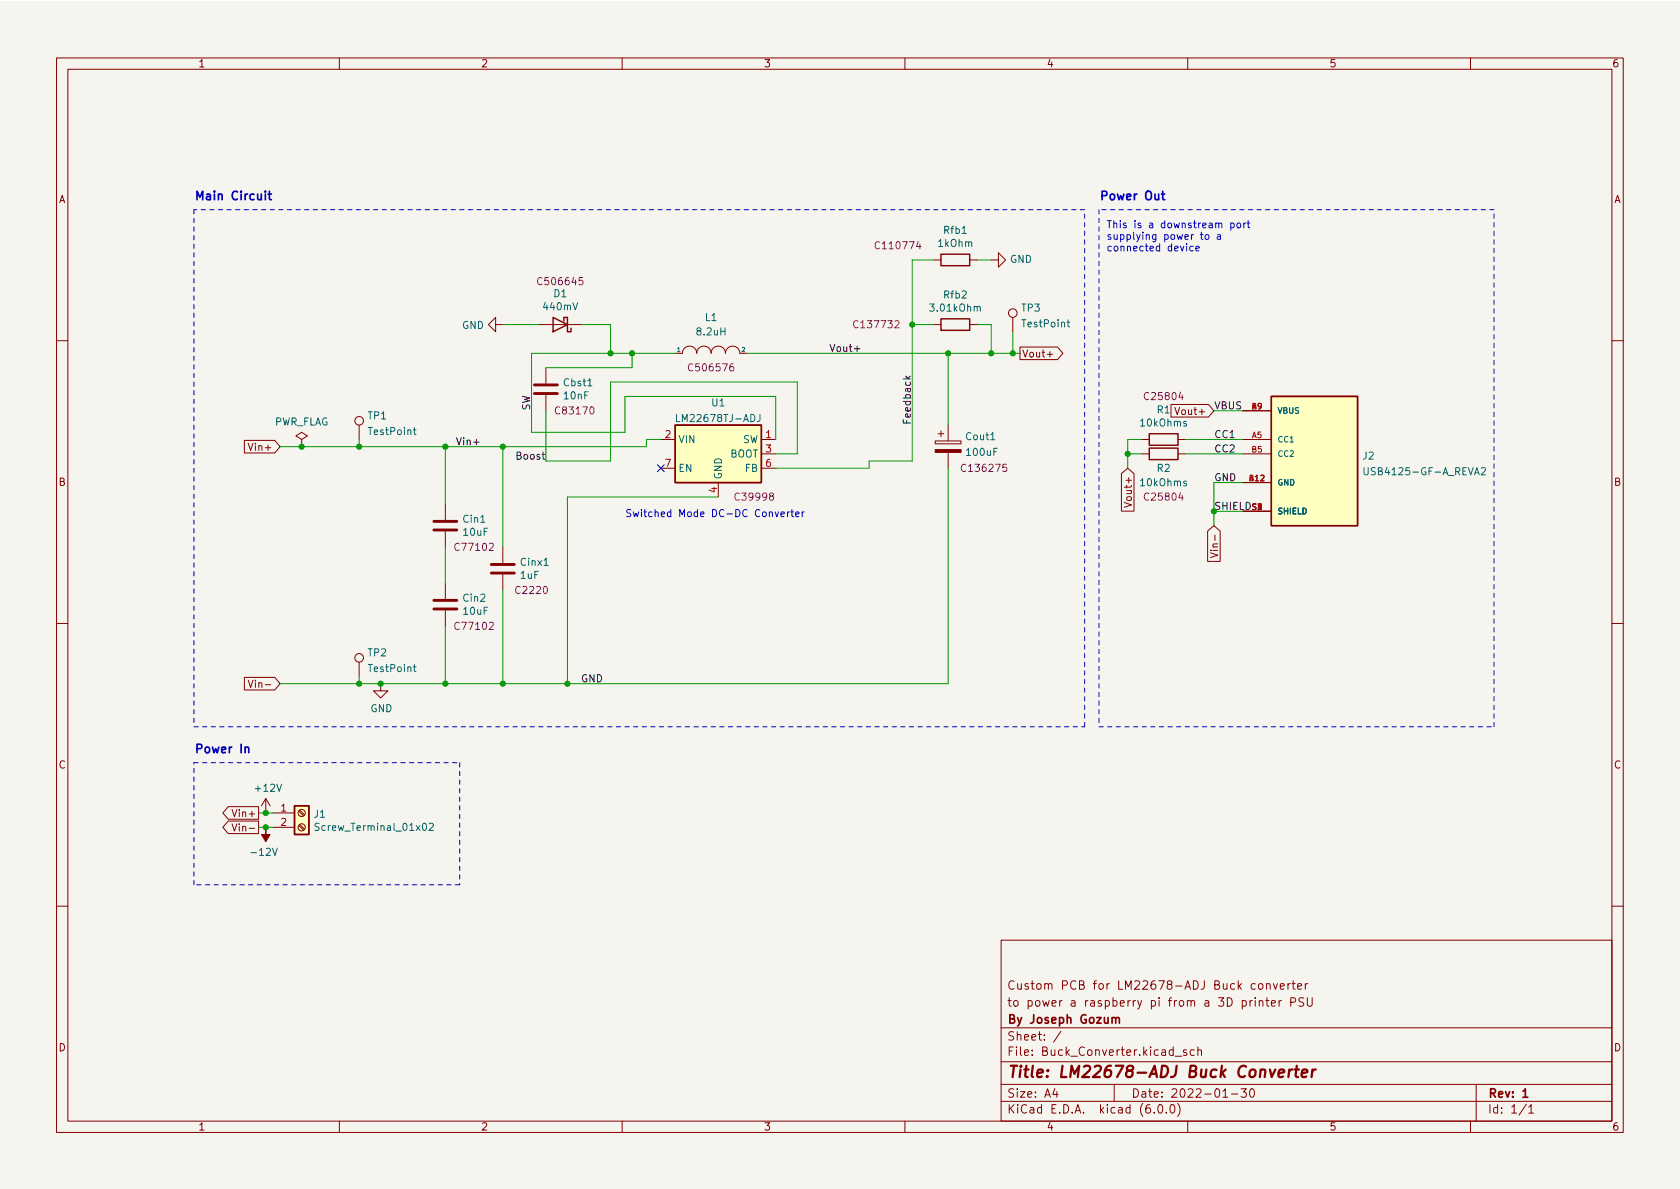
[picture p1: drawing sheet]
<svg xmlns="http://www.w3.org/2000/svg" width="297mm" height="210mm" viewBox="0 0 297 210" stroke-linecap="round" stroke-linejoin="round" font-family="sans-serif">
<path d="M0 .2h297v210.1h-297z" fill="#f5f4ef" stroke="#f5f4ef" stroke-width=".18"/>
<g fill="none" stroke="#840000" stroke-width=".18">
<path d="M10 10.2h277v190.1h-277zM12 12.2h273v186.1h-273zM60 10.2v2M110 10.2v2M160 10.2v2M210 10.2v2M260 10.2v2M87.6 57.4v-1.3l-1.2 1.3 1.2 1.3v-1.3h1.3M95.2 57.4h7.7M165.1 57.4h1.3M165.1 46h1.3M171.4 57.4h1.3"/>
<path d="M171.4 46h1.3M175.3 46h1.2v-1.3l1.3 1.3-1.3 1.2v-1.2M179.1 56.1v2.6M10 60.2h2M43.2 77.9h5.4l.9 1.1-.9 1.1h-5.4zM43.9 78.4l.4 1.3 .4-1.3M53.3 77.7l1.1-.6-1.1-.7-1 .7 1 .6v1.3M53.3 79h.1M63.5 75.2v2.5M96.5 65v2.8M96.5 69.8v2.8M116.8 77.7h2.6"/>
<path d="M119.4 62.5h1.2a1.27 1.27 0 0 1 1.3-1.3 1.27 1.27 0 0 1 1.3 1.3 1.27 1.27 0 0 1 1.3-1.3 1.27 1.27 0 0 1 1.2 1.3 1.27 1.27 0 0 1 1.3-1.3 1.27 1.27 0 0 1 1.3 1.3 1.27 1.27 0 0 1 1.2-1.3 1.27 1.27 0 0 1 1.3 1.3h1.3M134.6 77.7h2.6M165.4 78h4.5v.5h-4.5zM165.9 76.7h1M166.4 76.2v1M167.6 75.2v2.8M180.3 61.4h6.7l.9 1.1-.9 1.1h-6.7zM185.1 62.7h1M201.9 77.7h1.3M207 71.5h6.7l.9 1.1-.9 1.1h-6.7zM207.7 72l.4 1.3 .5-1.3M208.3 77.7h1.2"/>
<path d="M219.7 77.7h5.1M219.7 72.6h5.1M285 60.2h2M78.7 89.1v2.8M78.7 94v2.8M88.9 96.8v2.8M116.8 82.8h2.6M127 85.3v2.6M134.6 80.3h2.6M134.6 82.8h2.6M167.6 80v2.8M198.3 83.8l1.1-1 1.1 1v6.6h-2.2z"/>
<path d="M198.8 88.9l1.3 .4-1.3 .4M201.9 80.3h1.3M208.3 80.3h1.2M213.5 93.9l1.1-.9 1.1 .9v5.4h-2.2zM214 97.8l1.3 .4-1.3 .4M219.7 85.3h5.1M219.7 80.3h5.1M219.7 90.4h5.1M10 110.2h2M43.2 119.8h5.4l.9 1.1-.9 1.1h-5.4zM63.5 117.1v2.5M78.7 103.1v2.8"/>
<path d="M78.7 107.9v2.8M88.9 101.6v2.8M285 110.2h2M43.9 120.3l.4 1.3 .4-1.3M67.3 120.9v1.3h1.3l-1.3 1.2-1.3-1.2h1.3M40.4 145.2h5.3v2.2h-5.3l-1-1.1zM40.4 142.6h5.3v2.3h-5.3l-1-1.1zM41 145.7l.5 1.3 .4-1.3M41 143.2l.5 1.2 .4-1.2M47 141.2l-.8 1.3M47 141.2v2.6M47 141.2l.8 1.3"/>
<path d="M48.3 143.8h3.8M48.3 146.3h3.8M52.8 146l.9 .8M52.8 143.4l.9 .9M53 145.8l.8 .8M53 143.3l.8 .8M10 160.2h2M177 166.3h108v32h-108zM221.4 176.9l-.3 .1-.1 .2M221.9 176.4v.2M221.9 176.9v1M222.6 177.1l.3-.2 .3 .1 .1 .9"/>
<path d="M222.6 174l.4-.1 .3 .3v.4l-.3 .3h-.4l-.1-.3v-.4zM222.6 176.9v1M223.8 176.9h.6M223.9 174.1l.2-.2 .4 .1 .1 .9M223.9 173.9v1M224 176.4v1.3l.4 .2M224.8 177.4l.7-.1-.1-.3-.4-.1-.2 .2 .1 .8h.5M225.1 173.9l.4 1 .4-1M226.1 176.9v1M226.4 174.4l.7-.1-.1-.3-.4-.1-.2 .2v.8h.6M226.6 176.9l-.3 .1-.2 .2M227.7 173.9v1"/>
<path d="M228.1 173.9l-.2 .1-.2 .2M228.2 177.2l.7-.1 .2-.2-.1-.3-.2-.2h-.6v1.5M228.4 173.9h.6M228.6 173.4v1.3l.4 .2M229.4 174.4l.7-.1v-.3l-.5-.1-.2 .2 .1 .8h.6M230.5 176.5l-.6-.1-.2 .2v.4l.7 .3 .1 .3-.3 .3h-.6M230.8 173.9v1M231.1 176.4v1.2l.3 .3h.5l.1-.3v-1.2M231.2 173.9l-.3 .1-.1 .2M285 160.2h2M60 198.3v2M110 198.3v2"/>
<path d="M160 198.3v2M177 194.8h108M177 191.8h108M177 187.8h108M177 181.8h108M186.5 192.5l-.4 1h1M186.9 193v1M187.6 182.4l-1.3 1.9M197 191.8v3M204.1 196.7v.1M204.9 195.4l.2-.1a.81 .81 0 0 1 .6 .7 .81 .81 0 0 1-.3 .8h-.2a.81 .81 0 0 1-.6-.6 .81 .81 0 0 1 .3-.8zM206.2 196.7v.1"/>
<path d="M207.1 195.4l.1-.1a.81 .81 0 0 1 .6 .7 .81 .81 0 0 1-.3 .8h-.1a.81 .81 0 0 1-.6-.6 .81 .81 0 0 1 .3-.8zM207.8 186.8h1.1M208.2 195.1a1.72 1.72 0 0 1 0 2.3M209.8 185.7l-.4-.1-.2 .2 .1 .3 .5 .1v.4h-.6M210 198.3v2M211.1 185.7l-.4-.1-.3 .3v.4l.2 .3h.5M211.8 185.8l.2-.2 .4 .1v.9M211.8 185.1v1.5M216.2 194h.9M217.7 193.5h1.2M219.4 192.5h1l-.5 .6 .4 .1v.7l-.2 .1h-.5l-.2-.1M221.1 192.7l.2-.2a.81 .81 0 0 1 .6 .7 .81 .81 0 0 1-.3 .8h-.2a.81 .81 0 0 1-.3-1.3z"/>
<path d="M260 198.3v2M261 191.8v6.5M269.9 195.3l-1.3 1.9M270.3 195.8l.4-.5v1.5M270.3 196.8h.9"/>
<circle cx="179.1" cy="55.4" r=".76"/>
<circle cx="63.5" cy="74.4" r=".76"/>
<circle cx="63.5" cy="116.3" r=".76"/>
<circle cx="53.3" cy="146.3" r=".63"/>
<circle cx="53.3" cy="143.8" r=".63"/>
</g>
<path d="M196.6 180.1l.2-.2 .4 .1 .1 .9M197.3 180.1l.2-.2 .3 .1 .1 .9M269.3 193l.4-.5v1.5M269.3 194h.8" fill="none" stroke="#840000" stroke-width=".3"/>
<path d="M226.1 189.8l.9-.2v-.4l-.6-.1-.3 .3v1l.2 .1 .6-.1M228 189.1l-.2 1.4M228.5 189.1l-.4 .1-.2 .3M228.9 189.1h.8M229.3 188.5l-.2 1.7v.2l.4 .1M230.2 189.8l.9-.2v-.4l-.6-.1-.3 .3v1l.2 .1 .6-.1M232.1 189.1l-.2 1.4M232.6 189.1l-.4 .1-.2 .3" fill="none" stroke="#840000" stroke-width=".4"/>
<g fill="none" stroke="#006464" stroke-width=".18">
<path d="M188.7 57h.4M188.8 56.5v1.1l.3 .2M73.1 76h.5M73.3 75.6v1.1l.3 .2M103.9 68.2h.8M119.6 73.3v1.3h.6M134.4 73.3v.9a.41 .41 0 0 1-.5 .4M175.2 77.8h.7M96.2 100h.7M241.2 82.7v1l.2 .3h.3l.2-.3v-1M261.9 82.8l.5-.1 .2 .4-.7 .9h.7M73.1 117.9h.5"/>
<path d="M73.3 117.5v1.1l.3 .2M56.4 145.6h-.5l-.1 .1v.4l.5 .2 .1 .3-.2 .2h-.5M75.9 145.7l.5-.1 .2 .3-.8 .9h.8"/>
</g>
<path d="M97.8 56.1l2.5 1.3-2.5 1.3zM99.7 56.8v-.7h.6v2.6h.7v-.7M166.4 45h5v2h-5zM166.4 56.4h5v2h-5zM119.4 75.2h15.2v10.1h-15.2zM203.2 76.7h5.1v2h-5.1zM203.2 79.2h5.1v2.1h-5.1zM224.8 70.1h15.2v22.9h-15.2zM52.1 142.5h2.5v5.1h-2.5z" fill="none" stroke="#840000" stroke-width=".25"/>
<path d="M94.5 69.6h4.1M94.5 68.1h4.1M76.7 93.7h4.1M76.7 92.2h4.1M86.9 99.8h4M76.7 107.7h4.1M76.7 106.2h4.1M86.9 101.3h4" fill="none" stroke="#840000" stroke-width=".51"/>
<g fill="#ffffc2" stroke="#ffffc2" stroke-width=".18">
<path d="M224.8 70.1h15.2v22.9h-15.2z"/>
<path d="M119.4 75.2h15.2v10.1h-15.2z"/>
<path d="M52.1 142.5h2.5v5.1h-2.5z"/>
</g>
<g fill="#840000" stroke="#840000" stroke-width=".18">
<path d="M47 146.3v1.3h.8l-.8 1.2-.8-1.2h.8z"/>
<path d="M165.4 79.5h4.5v.5h-4.5z"/>
</g>
<path d="M80.7 77.4l.4 1.3 .5-1.3M146.8 60.9l.4 1.3 .4-1.3M160.1 66.5l.5 .5M161 66.5l-.5 .4" fill="none" stroke="#0f0f0f" stroke-width=".18"/>
<g fill="none" stroke="#0000c2" stroke-width=".18">
<path d="M217.6 39.5l.4-.1 .2 .3-.1 .5h-.5M217.6 39.4v1.3M218.8 39.5l.3-.1 .3 .3v.3l-.3 .3-.3-.1-.1-.2zM219.9 39.4v.9M220.3 39.4l-.4 .3M220.5 39.4h.5M220.7 39v1.1l.3 .2M211 43.6l-.4-.1-.2 .3 .1 .5h.5M211.4 44l.6-.2v-.2l-.4-.1-.2 .2 .1 .6h.5M212.2 41.5h.5M212.4 41.1v1.1l.3 .1M213.2 41.5h.3l.2 .2v.4l-.2 .2h-.3l-.1-.2z"/>
<path d="M215.3 41.5h.4l.1 .8M215.8 41.8h-.4l-.2 .2 .2 .3h.4M137.1 90.5l.3 .9 .3-.9M138.1 90.9l.6-.1-.1-.2-.3-.1-.2 .2v.6h.5M139.2 90.5v.9M139.6 90.5l-.4 .3M139.8 90.5h.5M140 90.1v1.1l.3 .2M140.7 90.9l.6-.1-.1-.2-.3-.1-.2 .2v.6h.5M141.8 90.5v.9M142.2 90.5l-.4 .3"/>
</g>
<path d="M46.9 33.8v.2M47.4 34.3h.6M47.6 33.8v1.3l.4 .2M205.4 34.3h.5M205.6 33.8v1.3l.3 .2M43.3 132.2l.3-.1 .3 .1 .1 .9" fill="none" stroke="#0000c2" stroke-width=".3"/>
<path d="M34.3 37.1v91.4M191.8 37.1h-157.5M194.3 37.1v91.4M264.2 37.1h-69.9M34.3 134.9h47M34.3 128.5h157.5M81.3 134.9v21.6M191.8 128.5v-91.4M194.3 128.5h69.9M264.2 128.5v-91.4M34.3 156.5v-21.6M81.3 156.5h-47" fill="none" stroke="#0000c2" stroke-width=".18" stroke-dasharray=".8 .8"/>
<g fill="none" stroke="#009600" stroke-width=".18">
<path d="M88.9 57.4h6.3M102.9 57.4h5v5.1M161.3 57.4h3.8M165.1 46h-3.8v35.5h-7.6v1.3h-16.5M172.7 57.4h2.6v5.1M172.7 46h2.6M179.1 58.7v3.8M63.5 77.7v1.3M78.7 79v10.1M88.9 79v17.8M96.5 72.6v8.9h11.4v-13.9h33.1v12.7h-3.8M111.8 62.5v2.5h-15.3"/>
<path d="M116.8 77.7h-2.5v1.3h-64.8M119.4 62.5h-25.4v13.9h16.5v-6.3h26.7v7.6M132.1 62.5h48.2M167.6 62.5v12.7M201.9 77.7h-2.5v5.1M209.5 77.7h10.2M214.6 72.6h5.1M78.7 96.8v6.3M127 87.9h-26.7v33M167.6 82.8v38.1h-118.1M199.4 80.3h2.5M209.5 80.3h10.2"/>
<path d="M214.6 90.4h5.1M219.7 85.3h-5.1v7.7M63.5 119.6v1.3M78.7 110.7v10.2M88.9 104.4v16.5M45.7 146.3h2.6M45.7 143.8h2.6"/>
</g>
<path d="M116.2 82.2l1.2 1.2M117.4 82.2l-1.2 1.2" fill="none" stroke="#000084" stroke-width=".18"/>
<g fill="#009600" stroke="#009600" stroke-width=".18">
<circle cx="67.3" cy="120.9" r=".46"/>
<circle cx="63.5" cy="120.9" r=".46"/>
<circle cx="53.3" cy="79" r=".46"/>
<circle cx="63.5" cy="79" r=".46"/>
<circle cx="78.7" cy="79" r=".46"/>
<circle cx="88.9" cy="79" r=".46"/>
<circle cx="47" cy="143.8" r=".46"/>
<circle cx="47" cy="146.3" r=".46"/>
<circle cx="179.1" cy="62.5" r=".46"/>
<circle cx="175.3" cy="62.5" r=".46"/>
<circle cx="199.4" cy="80.3" r=".46"/>
<circle cx="214.6" cy="90.4" r=".46"/>
<circle cx="107.9" cy="62.5" r=".46"/>
<circle cx="111.8" cy="62.5" r=".46"/>
<circle cx="161.3" cy="57.4" r=".46"/>
<circle cx="167.6" cy="62.5" r=".46"/>
<circle cx="100.3" cy="120.9" r=".46"/>
<circle cx="88.9" cy="120.9" r=".46"/>
<circle cx="78.7" cy="120.9" r=".46"/>
</g>
<text font-size="2.8" fill="#840000" x="178" y="190.6">Title: LM22678-ADJ Buck Converter</text>
<g font-size="2.1" fill="#0000c2">
<text x="34.3" y="35.4">Main Circuit</text>
<text x="194.3" y="35.4">Power Out</text>
<text x="34.3" y="133.2">Power In</text>
</g>
<g font-size="2.1" fill="#840000">
<text x="178" y="178">to power a raspberry pi from a 3D printer PSU</text>
<text x="178" y="175">Custom PCB for LM22678-ADJ Buck converter</text>
<text x="178" y="184">Sheet: /</text>
<text x="178" y="181">By Joseph Gozum</text>
<text x="178" y="186.7">File: Buck_Converter.kicad_sch</text>
<text x="178" y="196.9">KiCad E.D.A. kicad (6.0.0)</text>
<text x="178" y="194.1">Size: A4</text>
<text x="200" y="194.1">Date: 2022-01-30</text>
<text x="263" y="194.1">Rev: 1</text>
<text x="263" y="196.9">Id: 1/1</text>
</g>
<g font-size="1.8" fill="#840000">
<text x="35" y="11.9">1</text>
<text x="85" y="11.9">2</text>
<text x="135" y="11.9">3</text>
<text x="185" y="11.9">4</text>
<text x="235" y="11.9">5</text>
<text x="285" y="11.9">6</text>
<text x="10.3" y="35.9">A</text>
<text x="285.3" y="35.9">A</text>
<text x="180.7" y="63.2">Vout+</text>
<text x="208.4" y="73.4">Vout+</text>
<text x="44.5" y="79.7">Vin+</text>
<text x="10.3" y="85.9">B</text>
<text x="200.1" y="89" transform="rotate(-90 200.1 89)">Vout+</text>
<text x="285.3" y="85.9">B</text>
<text x="215.4" y="97.6" transform="rotate(-90 215.4 97.6)">Vin-</text>
<text x="44.9" y="121.6">Vin-</text>
<text x="10.3" y="135.9">C</text>
<text x="285.3" y="135.9">C</text>
<text x="41.6" y="144.5">Vin+</text>
<text x="42.1" y="147">Vin-</text>
<text x="10.3" y="185.9">D</text>
<text x="285.3" y="185.9">D</text>
<text x="35" y="199.9">1</text>
<text x="85" y="199.9">2</text>
<text x="135" y="199.9">3</text>
<text x="185" y="199.9">4</text>
<text x="235" y="199.9">5</text>
<text x="285" y="199.9">6</text>
</g>
<g font-size="1.8" fill="#006464">
<text x="166.9" y="41.3">Rfb1</text>
<text x="165.9" y="43.7">1kOhm</text>
<text x="178.6" y="46.5">GND</text>
<text x="97.9" y="52.5">D1</text>
<text x="166.9" y="52.8">Rfb2</text>
<text x="81.7" y="58.2">GND</text>
<text x="96.2" y="54.9">440mV</text>
<text x="123.3" y="59.3">8.2uH</text>
<text x="124.7" y="56.8">L1</text>
<text x="164.7" y="55.1">3.01kOhm</text>
<text x="180.6" y="55.1">TP3</text>
<text x="180.9" y="57.9">TestPoint</text>
<text x="99.8" y="68.3">Cbst1</text>
<text x="99.8" y="70.6">10nF</text>
<text x="125.9" y="71.8">U1</text>
<text x="48.4" y="75.2">PWR_FLAG</text>
<text x="65.1" y="74.1">TP1</text>
<text x="65.3" y="76.9">TestPoint</text>
<text x="120.2" y="74.6">LM22678TJ-ADJ</text>
<text x="170.9" y="77.8">Cout1</text>
<text x="201.8" y="75.4">10kOhms</text>
<text x="204.6" y="73.1">R1</text>
<text x="119.9" y="78.4">VIN</text>
<text x="119.9" y="83.4">EN</text>
<text x="129" y="80.9">BOOT</text>
<text x="131.3" y="78.4">SW</text>
<text x="131.8" y="83.4">FB</text>
<text x="171" y="80.6">100uF</text>
<text x="204.6" y="83.4">R2</text>
<text x="241" y="81.3">J2</text>
<text x="127.6" y="84.8" transform="rotate(-90 127.6 84.8)">GND</text>
<text x="201.8" y="86">10kOhms</text>
<text x="242.1" y="84">USB4125-GF-A_REVA2</text>
<text x="81.9" y="92.4">Cin1</text>
<text x="82" y="94.7">10uF</text>
<text x="92.1" y="100">Cinx1</text>
<text x="81.9" y="106.4">Cin2</text>
<text x="92.1" y="102.4">1uF</text>
<text x="82" y="108.7">10uF</text>
<text x="65.1" y="116.1">TP2</text>
<text x="65.3" y="118.8">TestPoint</text>
<text x="65.5" y="125.9">GND</text>
<text x="45.3" y="140">+12V</text>
<text x="55.6" y="144.6">J1</text>
<text x="56.4" y="146.9">Screw_Terminal_01x02</text>
<text x="44.7" y="151.3">-12V</text>
</g>
<g font-size="1.8" fill="#0000c2">
<text x="195.6" y="40.3">This is a downstream port</text>
<text x="195.6" y="42.4">supplying power to a</text>
<text x="195.6" y="44.4">connected device</text>
<text x="110.5" y="91.4">Switched Mode DC-DC Converter</text>
</g>
<g font-size="1.8" fill="#840084">
<text x="155.2" y="44.1">C110774</text>
<text x="95.5" y="50.4">C506645</text>
<text x="151.4" y="58">C137732</text>
<text x="122.1" y="65.7">C506576</text>
<text x="202.6" y="70.7">C25804</text>
<text x="98.5" y="73.3">C83170</text>
<text x="170.4" y="83.4">C136275</text>
<text x="130.3" y="88.5">C39998</text>
<text x="202.6" y="88.5">C25804</text>
<text x="80.7" y="97.4">C77102</text>
<text x="91.4" y="105">C2220</text>
<text x="80.7" y="111.4">C77102</text>
</g>
<g font-size="1.8" fill="#0f0f0f">
<text x="147.4" y="62.2">Vout+</text>
<text x="93.7" y="72.6" transform="rotate(-90 93.7 72.6)">SW</text>
<text x="161" y="75.2" transform="rotate(-90 161 75.2)">Feedback</text>
<text x="214.6" y="77.5">CC1</text>
<text x="214.6" y="72.4">VBUS</text>
<text x="81.3" y="78.7">Vin+</text>
<text x="91.5" y="81.3">Boost</text>
<text x="214.6" y="80">CC2</text>
<text x="214.6" y="85.1">GND</text>
<text x="214.6" y="90.2">SHIELD</text>
<text x="102.7" y="120.6">GND</text>
</g>
<g font-size="1.8" fill="#a90000">
<text x="117.6" y="77.5">2</text>
<text x="135.4" y="77.5">1</text>
<text x="117.6" y="82.5">7</text>
<text x="135.4" y="80">3</text>
<text x="135.4" y="82.5">6</text>
<text x="126.7" y="87.1" transform="rotate(-90 126.7 87.1)">4</text>
<text x="49.7" y="143.5">1</text>
<text x="49.7" y="146">2</text>
</g>
<g font-size="1.4" fill="#a90000">
<text x="221.3" y="77.5">A5</text>
<text x="221.3" y="72.4">B9</text>
<text x="221.3" y="80">B5</text>
<text x="221" y="85.1">B12</text>
<text x="221.4" y="90.2">S1</text>
<text x="222.3" y="90.2">2</text>
</g>
<g font-size="1.4" fill="#006464">
<text x="225.8" y="73.1">VBUS</text>
<text x="225.8" y="78.2">CC1</text>
<text x="225.8" y="80.8">CC2</text>
<text x="225.8" y="85.8">GND</text>
<text x="225.8" y="90.9">SHIELD</text>
</g>
<g font-size="1.1" fill="#006464">
<text x="119.7" y="62.2">1</text>
<text x="131.2" y="62.2">2</text>
</g>
</svg>
